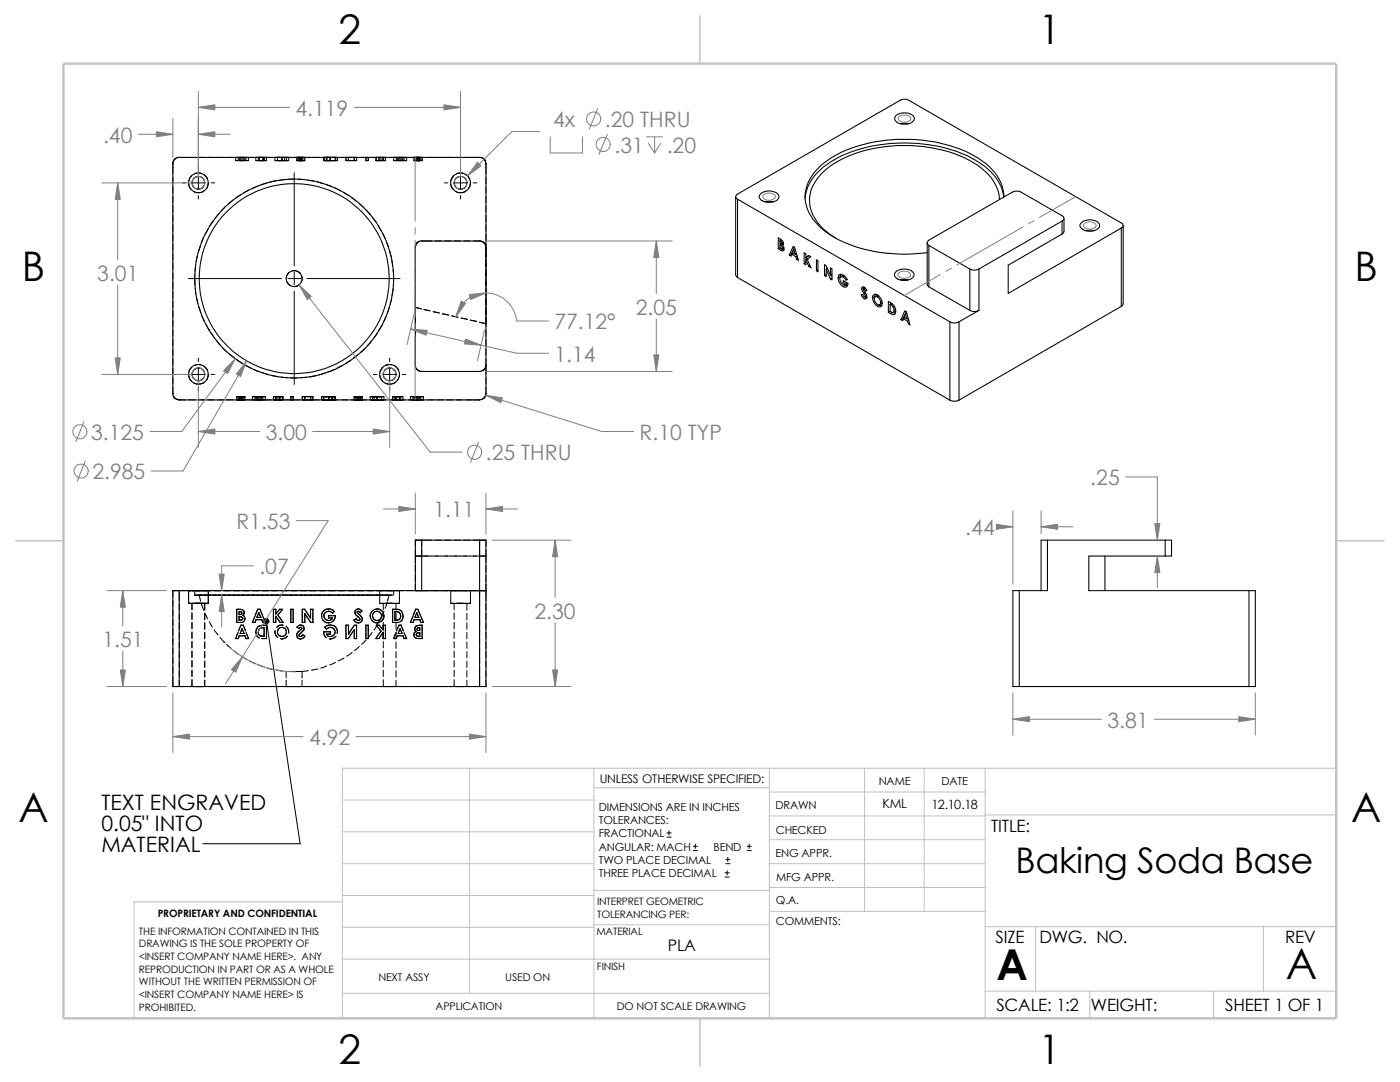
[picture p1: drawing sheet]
<svg xmlns="http://www.w3.org/2000/svg" width="279mm" height="216mm" viewBox="0 0 279 216" stroke-linecap="round" stroke-linejoin="round" font-family="sans-serif">
<g fill="none" stroke="#c0c0c0" stroke-width=".2">
<path d="M68.3 159.6h50.2M93.7 153.3v44.9M118.5 153.3v49.9M118.5 157.2h35M153.5 153.3v49.9M153.5 158h43.1M172.6 153.3v28.6M184.4 153.3v28.6M196.6 153.3v49.9M266.7 153.3h-198.4v49.9M68.3 178.7h50.2M68.3 172.3h50.2"/>
<path d="M68.3 166h50.2M68.3 180h-41.5v23.2M118.5 177.7h35.1M153.5 167.6h43.1M153.5 162.8h43.1M153.5 172.3h43.1M153.5 177.1h43.1M196.6 162.6h70.1M68.3 198.2h85.2M68.3 191.4h85.2M68.3 185h50.2M118.5 184.5h35.1"/>
<path d="M153.6 181.9h43M196.6 197.8h70.1M196.6 184.9h70.1M206.7 184.9v12.9M217.5 197.8v5.4M242.2 197.8v5.4M252.1 184.9v12.9"/>
</g>
<path d="M139.7 3.2v9.5M3.1 107.9h9.6M266.7 107.9h9.5M139.7 203.2v9.5" fill="none" stroke="#c0c0c0" stroke-width=".21"/>
<path d="M12.7 12.7h254v190.5h-254z" fill="none" stroke="#c0c0c0" stroke-width=".47"/>
<g fill="none" stroke="#000" stroke-width=".21">
<path d="M34.9 31.7l.8-.3h60.3l.5 .3 .4 .5 .1 .5v45.8l-.3 .8-.6 .4-.4 .1h-60.3l-.5-.3-.4-.7v-46.1v-.5zM146.8 39.2v15.7l.4 .5M147.2 39.8a.53 .53 0 0 1-.4-.6 .53 .53 0 0 1 .4-.5l32.4-18.7a1.97 1.97 0 0 1 1.8 0l42.4 24.5a.53 .53 0 0 1 .4 .5 .53 .53 0 0 1-.4 .5M147.2 39.8l42.4 24.4M147.2 39.8v15.6M151.7 38.8a2.6 2.6 0 0 1 3.7 .1 1.1 1.1 0 0 1-1.1 1.4 2.03 2.03 0 0 1-2.8-1.1zM178.7 23.2a2.65 2.65 0 0 1 3.7 .2 1.37 1.37 0 0 1-1.7 1.4 1.63 1.63 0 0 1-2.1-1.3zM179.7 24.7h1.6M199.5 39.8a9.1 9.1 0 0 0-4.5-6.9 28.6 28.6 0 0 0-19.9-3.4 20.7 20.7 0 0 0-11.1 5.1 7.1 7.1 0 0 0-1.5 8.8 11.2 11.2 0 0 0 4.3 4.1M200.3 39.3a9.6 9.6 0 0 0-5-7 28.8 28.8 0 0 0-18.5-3.6 23.3 23.3 0 0 0-13 5.1 8.7 8.7 0 0 0-3.1 5.8M200.4 39.3a9.6 9.6 0 0 0-5.1-7.7 29.6 29.6 0 0 0-19.6-3.4 21.9 21.9 0 0 0-12.5 5.4 7.4 7.4 0 0 0 0 11.3 21.7 21.7 0 0 0 12.5 5.5 33.8 33.8 0 0 0 9.3 0M97 49.4l-.3-.9-.7-.4h-12.2l-.7 .5-.2 .4v24.2l.4 .6 .9 .3"/>
<path d="M147.2 55.4l42.4 24.4M152.7 40.3l.6-.1 1 .1M155.3 49.6l.5 .4M155.7 48v.5l.1 .1 .2-.1M155.7 49.4l.3 .2 .1-.1M155.7 48.9v.5M155.7 48v.1M155.7 49.4l-.4 .2M155.7 48.9h.1M155.7 48.9l.3 .2 .1 .4M155.7 48.1l.3 .4M155.7 47.8v.2"/>
<path d="M155.7 48.6v.2M156 47.9l-.3 .1M156 48l-.3 .1M156.1 49.6l.4 .1M156.2 48.9l.1 .2a.65 .65 0 0 1 0 1l-.5-.1M156.2 48.9a.71 .71 0 0 0-.4-1.1l-.5-.3v2.1M156.2 48.7l.1 .1M156.2 48.7l-.5 .2M156.3 48.9h-.1M156.3 48.3l-.3 .2M156.3 49.7l-.5 .3M156.3 48.4l-.3 .2"/>
<path d="M156.4 49.4l-.3 .2M156.4 49.3l-.3 .2M157.5 50.9l.8-1.7 .3 .2 .7 2.5-.3-.2M157.9 50.6l.2 .1M157.9 50.6l-.4 .3M158 50.8l-.1 .3-.4-.2M158 50.8l.8 .4M158.4 50.5l-.4 .3M158.4 49.9l.3 .9M158.4 49.9l-.2 .5 .5 .4M158.5 49.3l-.6 1.3M158.7 49.7l-.3 .2"/>
<path d="M158.8 51.2l.2 .5M158.8 50.7l.2 .1M159 50.6l-.3 .2M159.1 51.1l-.3 .1M159.2 51.6l-.2 .1M160.8 51.4v-.7l-.3-.2v2.1M160.8 51.8v1l-.3-.2M160.8 51.8l.6 1.4M160.8 51.4l.5-.4 .5 .2-.7 .6 .7 1.6-.4-.2M160.8 52.4l-.3 .2M161 51.4v.3M161.3 51.6l-.5 .2"/>
<path d="M161.5 51l-.7 .4M161.7 53l-.3 .2M162.9 51.9l.3 .2v2.1l-.3-.2zM163.2 53.8l-.3 .2M164.9 53.8v1.4l-.4-.2M164.9 53.8l.8 1.9M164.9 54.8l-.4 .2M165 53.3v.4M165.1 53.6l-.2 .2M165.7 54.9v-1.4l.3 .2v2.1l-.3-.1M165.7 54.9l-.9-1.9-.3-.2v2.2M165.9 54.8l.1 .3"/>
<path d="M166 54.7l-.3 .2M166 55.5l-.3 .2M167.3 55.5a2.13 2.13 0 0 0 1 1.7M167.5 54.8a1.41 1.41 0 0 1 1.6 1l-.3 .1-.5-.6M167.5 54.8l-.2 .7M167.6 54.8h-.1M167.7 55.2v.1M167.7 55.2l-.4 .3M167.8 54.7l-.1 .5M168.2 54.9l-.4 .3M168.3 56.4v-.4l.9 .6a.59 .59 0 0 1-.6 .7l-.3-.1M168.3 55.3l-.3-.1a.69 .69 0 0 0-.1 1.2 .62 .62 0 0 0 .9 .3"/>
<path d="M168.3 56.4l.5 .3M168.4 54.9l-.2 .1M168.6 55.1l-.3 .2M168.6 56.2l-.3 .2M168.7 56.9h.1M168.7 56.9l.4 .1M168.7 56.9l-.4 .3M168.8 56.7l.4-.2-.5 .4M172 57.6l.4 1M172 57.6v-.2a.45 .45 0 0 1 .8 .2l.2 .4-.3 .1-.2-.4M172 57.6l.4-.3 .1 .3M172.4 58.6l.3 .5"/>
<path d="M172.5 57.7h-.2v.1l.5 .9 .2 .6-.2 .3h-.3M172.7 59.1l-.2 .1-.3-.4h-.3l.6 .8M172.7 57.5l-.4 .2M172.7 58.5l-.3 .1M172.7 59.2l.2 .1M172.7 57.5l-.2 .2M172.9 59.3l.1 .1M172.9 59.3l-.4 .3M172.9 59l-.2 .1M173 59l-.4 .2M174.1 59.4a.68 .68 0 0 1 .5-.7 .68 .68 0 0 1 .8 .4 1.79 1.79 0 0 1 .5 2l-.5 .2-.3-.2M174.1 59.4l.1 .4a2.15 2.15 0 0 0 .9 1.3"/>
<path d="M174.6 59.2h.1M174.6 59.2l-.5 .2M174.7 58.7l-.1 .5M175.1 59.2l-.3-.1a.8 .8 0 0 0-.4 .8 .8 .8 0 0 0 .5 .7l.5 .2 .3-.2v-.2M175.1 59.2a1.37 1.37 0 0 1 .6 1.2M175.2 58.9l-.5 .3M175.4 59.1l-.3 .1M178.7 54.4a2.6 2.6 0 0 1 3.7 .1 1.22 1.22 0 0 1-1.4 1.4 2.04 2.04 0 0 1-2.5-1zM179.7 55.9l.6-.1 1 .1M185 48.5v8.4l.4 .3M185.4 49l8.1 4.7M185.4 49v8.2"/>
<path d="M185.4 57.2l8.1 4.7M193.5 53.7v8.2M193.5 53.7a2.06 2.06 0 0 0 1.9 0M195.4 53.7v8.2M212 44.1a.56 .56 0 0 0 .3-.5 .56 .56 0 0 0-.3-.5l-8.2-4.7a1.97 1.97 0 0 0-1.8 0l-16.6 9.5a.58 .58 0 0 0-.4 .6 .58 .58 0 0 0 .4 .5M212 44.1v2.6M212 44.1l-16.6 9.6M212.3 43.6v2.6l-.3 .5M215.7 44.5a2.6 2.6 0 0 1 3.7 .2 1.1 1.1 0 0 1-1.1 1.3 2.03 2.03 0 0 1-2.8-1.1zM216.7 46.1l.6-.2 1 .2M223.8 45.5l-22.6 13v-5.6l10.8-6.2M223.8 45.5v15.6"/>
<path d="M224.2 45v15.6l-.4 .5M97 72.9l-.3 .8-.6 .3-.4 .1h-11.5M175.5 60.8l.1 .1M175.6 60.9l.4 .1M175.6 60.9l-.5 .2M176 60.5l-.4 .3M176 60.2l-.3 .2M176.1 60.5h-.1M177.3 62.3v-2.1a1.91 1.91 0 0 1 1.3 2.5l-.2 .1-.7-.2M177.3 62.3l.4 .3M177.6 60.7v1.4M177.6 60.7l.2 .1"/>
<path d="M177.6 62.1l-.3 .2M177.8 60.8l.5 .5M177.8 60.4v.3M177.9 60.5l-.3 .2M178.1 60.6l-.3 .2M178.1 62.4l-.4 .2M178.3 61.3l.1 .6M178.4 61.9l-.2 .5-.6-.3M178.5 61.1l-.2 .2M178.7 62.1l-.4 .3 .4 .1M178.7 61.8l-.3 .1M179.8 63.8l.8-1.7 .3 .1 .7 2.6-.3-.2"/>
<path d="M180.3 63.5l.1 .1M180.3 63.5l-.5 .3M180.3 63.6l-.1 .4-.4-.2M180.3 63.6l.8 .5M180.6 63.4l-.3 .2M180.7 62.7l-.3 .6 .6 .3M180.7 62.7l.3 .9M180.8 62.2l-.5 1.3M181 62.6l-.3 .1M181.1 63.6l.2 .1M181.1 64.1l.2 .5M181.2 63.5l-.2 .1"/>
<path d="M181.4 64l-.3 .1M181.5 64.5l-.2 .1M189.6 64.2v15.6M189.6 64.2a2.06 2.06 0 0 0 1.8 0M189.6 79.8a2.06 2.06 0 0 0 1.8 0M191.4 64.2v15.6M193.5 61.9a2.06 2.06 0 0 0 1.9 0M195.4 61.9l-4 2.3M223.8 61.1l-32.4 18.7M35.8 117.9h-1.3v19.1h1.3M35.8 117.9h61.2M35.8 117.9v19.1"/>
<path d="M84.2 107.8h11.5M84.2 107.8v10.1M84.2 107.8h-1.3v10.1M95.7 107.8v29.2M95.7 107.8h1.3v29.2h-1.3M203.4 117.9v19.1M203.4 117.9h-1.3v19.1h1.3M209 107.8v10.1h-5.6M209 107.8h23.5M209 107.8h-1.2v10.1M220.5 111v6.9M232.5 107.8v3.2"/>
<path d="M232.5 111h-15.2v6.9h32M232.5 107.8h1.3v3.2h-1.3M249.3 117.9h1.2v19.1h-1.2M249.3 117.9v19.1M35.8 137h59.9M47.2 121.6h.5a.72 .72 0 0 1 .9 .2 .72 .72 0 0 1-.1 1 .76 .76 0 0 1 .4 .9 .76 .76 0 0 1-.9 .5h-.8zM47.7 122a.34 .34 0 0 1 .5 .2 .34 .34 0 0 1-.4 .4h-.1zM47.7 123.1a.48 .48 0 0 1 .5 0 .48 .48 0 0 1 .2 .5l-.7 .1zM51.4 121.6h.5l1.1 2.6h-.5l-.3-.5h-1.1l-.2 .5h-.5zM51.6 122.3l.5 .9h-.8zM54.6 121.6h.4v.9l.8-.9h.6l-.9 1.1 1 1.5h-.6l-.9-1.2v1.2h-.4zM58 121.6h.5v2.6h-.5z"/>
<path d="M60.3 121.6h.5l1.2 1.7v-1.7h.4v2.6h-.4l-1.2-1.7v1.7h-.5zM64.5 122a1.49 1.49 0 0 1 2.2 0l-.3 .3a.94 .94 0 0 0-1.4-.2 .94 .94 0 0 0-.1 1.4 .94 .94 0 0 0 1.4 0v-.2h-.7v-.4h1.3a1.38 1.38 0 0 1-1.9 1.3 1.38 1.38 0 0 1-.5-2.2zM70.9 121.9a.77 .77 0 0 1 1.3 0l-.3 .4-.4-.3-.2 .1 .6 .7a.84 .84 0 0 1 .1 1.4 .84 .84 0 0 1-1.3-.5l.4-.2 .2 .2a.31 .31 0 0 0 .5 0 .31 .31 0 0 0-.1-.4l-.5-.4a.86 .86 0 0 1-.3-1zM78.4 121.6a1.65 1.65 0 0 1 1.9 .8 1.25 1.25 0 0 1-.1 1.4 1.25 1.25 0 0 1-1.2 .4h-.6zM78.8 122a.89 .89 0 0 1 1.2 .9 .89 .89 0 0 1-1.2 .8zM83 121.6h.4l1.1 2.6h-.5l-.2-.5h-1.2l-.2 .5h-.5zM83.2 122.3l.4 .9h-.8zM203.4 137h45.9"/>
<circle cx="39.6" cy="36.5" r="1.96"/>
<circle cx="39.6" cy="36.5" r="1.26"/>
<circle cx="91.9" cy="36.5" r="1.95"/>
<circle cx="91.9" cy="36.5" r="1.27"/>
<circle cx="58.7" cy="55.6" r="19.8"/>
<circle cx="58.7" cy="55.6" r="1.6"/>
<circle cx="58.7" cy="55.6" r="19"/>
<circle cx="39.6" cy="74.7" r="1.27"/>
<circle cx="39.6" cy="74.7" r="1.98"/>
<circle cx="77.8" cy="74.7" r="1.28"/>
<circle cx="77.8" cy="74.7" r="1.97"/>
<circle cx="75.2" cy="122.9" r="1.38"/>
<circle cx="75.2" cy="122.9" r=".93"/>
</g>
<g fill="none" stroke="#808080" stroke-width=".2">
<path d="M39.6 18.2v17M91.9 18.2v17M20.3 36.5h18M23.5 36.5v15.4M27.6 26.8h6.9M34.5 23.6v7.8M39.6 26.8h6.3M39.6 21.4h18.2M70.7 21.4h21.2M82.8 31.4v12.8M107.7 26.2h-5.5l-8.9 8.9M109.8 27.3v3.2h6.4v-3.2"/>
<path d="M119.3 21.7l-1.7 4M121.2 26.8l-1.7 4M129 27.3h3.2M129.4 28.6l1.2 1.9M130.6 27.3v3.2M131.8 28.6l-1.2 1.9M152.5 38.8a1.73 1.73 0 0 1 2.2 .3 1.19 1.19 0 0 1-1.7 .8l-.7-.4v-.5zM179.3 23.4a1.77 1.77 0 0 1 2.4 .1 .78 .78 0 0 1-.8 .8 1.11 1.11 0 0 1-1.6-.9zM214.7 39.2l-7.3 4.2M23.5 56.9v17.8M59.7 56.9l26.2 33.3h6.3M82.8 45.4v1.3"/>
<path d="M82.8 48v15.2M97 48.1h37.2M131 48.1v10.5M179.2 54.6a1.49 1.49 0 0 1 2.5 .3 1.56 1.56 0 0 1-2.5 0zM187.7 54.8l-7.2 4.2M189.9 53.5l-1.1 .6M204.1 45.3l-13.1 7.6M206.3 44l-1.1 .7M216.5 44.5a1.73 1.73 0 0 1 2.2 .3 .77 .77 0 0 1-.8 .9 1.41 1.41 0 0 1-1.7-.7zM20.3 74.7h18M39.6 76v13.3M46.9 71.6l-10.6 14.5h-6.4"/>
<path d="M49.2 72l-12.7 22h-6.3M77.8 76v13.3M81.9 65.7l21.2 4.8h6.4M82.6 62.7l-1.4 6M82.8 64.5v1.2M82.8 67v12.8M91 63.2a6.2 6.2 0 0 1 6.4-4.7 6.2 6.2 0 0 1 5.7 5.6h6.4M96.7 65.9l-1.4 6.1M96.9 78.9l23.2 7.2h6.3M97 74.1h37.2M131 63.6v10.5M16.8 84.1l-1.6 4"/>
<path d="M17 92l-1.6 4M39.6 86.1h12.3M62.4 86.1h15.4M82.9 98.4v8.1M95.5 88.2l-1.6 4M97 98.4v8.1M224.6 95.2h6.4v12.6M21.3 117.9h11.9M24.5 117.9v7M44.2 118.7v6.4M50.6 112.9h-6.4v5M59.1 103.9h6.4l-20.5 32.5"/>
<path d="M76.5 101.6h6.4M97 101.6h6.3M98.3 107.8h15.7M110.8 107.8v11.4M199.7 105.1h2.4M202.1 101.9v14.7M207.8 105.1h6.3M207.8 101.9v4.6M231 111v6.3M21.3 137h11.9M24.5 129.9v7.1M34.5 138.3v11.9"/>
<path d="M45.8 129.2a19.8 19.8 0 0 0 13.2 4.9M97 138.3v11.9M98.3 137h15.7M110.8 124.3v12.7M202.1 138.3v8.4M250.5 138.3v8.4M34.5 147h26M71 147h26M202.1 143.5h17.7M230.4 143.5h20.1"/>
<circle cx="39.6" cy="36.5" r="1.27"/>
<circle cx="91.9" cy="36.5" r="1.27"/>
<circle cx="118.5" cy="23.7" r="1.4"/>
<circle cx="120.4" cy="28.8" r="1.41"/>
<circle cx="39.6" cy="74.7" r="1.28"/>
<circle cx="77.7" cy="74.7" r="1.28"/>
<circle cx="15.9" cy="86.1" r="1.41"/>
<circle cx="16.2" cy="94" r="1.41"/>
<circle cx="94.7" cy="90.3" r="1.41"/>
</g>
<g fill="none" stroke="#000" stroke-width=".2">
<path d="M34.5 32.7h.1M34.5 32.7v2M34.5 35.3v1.3M34.5 37.3v1.2M34.5 39.2v1.2M35.1 31.6l-.4 .4-.2 .7M35.6 31.4h1.4M36.4 36.5h.6M37.6 36.7l.3 .8 .3 .3M37.7 31.4h1.2M38.3 35l-.6 1.1M38.3 36.5h2.6"/>
<path d="M38.4 36.2v.6l.3 .5M39.2 37.7l.4 .1M39.6 31.4h1.3M39.6 33.2v.8M39.6 35.2v2.6M39.6 39v.7M39.8 35.2h.1M39.8 35.2l-.6 .1-.5 .3M40 34.5l-1.2 .2M40.3 35.4l.5 .6v.6M40.6 34.8l.5 .4 .3 .6M40.6 37.2l-.2 .3-.8 .3"/>
<path d="M40.7 38a1.68 1.68 0 0 1-2 .2M41.5 31.4h1.3M41.5 36.4l-.1 .8-.2 .4M42.1 36.5h.7M43.4 31.4h1.3M45.3 31.4h1.3M46.5 39.9l-1 .9M47.5 31.4v.6M47.8 31.4v.6M47.9 31.4v.6M48 38.9l-1 .6M48.1 31.4v.6"/>
<path d="M48.3 31.4v.6M48.6 31.4v.6M48.7 31.4v.6M48.9 31.4v.6M49.1 31.4v.6M49.6 31.4v.6h-2.6v-.6h3.4M49.7 37.9l-1.1 .6M51 31.4h3.2M51.1 31.4v.6h2.1M51.4 37.1l-1.2 .5M51.6 31.4v.6M51.8 31.4v.6"/>
<path d="M52.5 31.4v.6M52.6 31.4v.6M52.7 31.4v.6M53.2 31.4v.6M53.2 36.5l-1.2 .4M54.8 31.4h3.2M54.9 31.4v.6h2.7v-.6M55.1 36.1l-1.3 .2M55.4 31.4v.6M56.3 31.4v.6M56.8 31.4v.6M56.9 35.8l-1.2 .2"/>
<path d="M57.1 31.4v.6M58.6 31.4h3.2M58.7 34.5v18.5M58.8 35.7l-1.2 .1M59.2 31.4v.6h1.6v-.6M59.3 31.4v.6M59.5 35.7l1.2 .1M59.5 31.4v.6M59.6 31.4v.6M59.8 31.4v.6M60 31.4v.6M60.2 31.4v.6"/>
<path d="M60.4 31.4v.6M60.7 31.4v.6M61.4 35.9l1.3 .2M62.4 31.4h1.3M63.2 36.2l1.3 .4M64.3 31.4h3.2M64.6 31.4v.6h2.8v-.6M64.8 31.4v.6M65.1 36.8l1.2 .5M65.2 31.4v.6M65.3 31.4v.6M65.9 31.4v.6"/>
<path d="M66 31.4v.6M66.8 37.5l1.2 .6M66.9 31.4v.6M67 31.4v.6M68.2 31.4h3.1M68.5 38.4l1.1 .6M69 31.4v.6h2.2M69.5 31.4v.6M69.6 31.4v.6M70.1 39.4l1.1 .8M70.7 31.4v.6M71.2 31.4v.6"/>
<path d="M72 31.4h1.5M73 31.4v.6h.5M73.5 31.4v.6M73.9 31.4h3.1M75 31.4v.6h2M75.1 31.4v.6M75.6 31.4v.6M75.7 31.4v.6M76 31.4v.6M76.5 31.4v.6M76.9 31.4v.6M77.7 31.4h3.5v.6h-2.6v-.6"/>
<path d="M79.1 31.4v.6M79.3 31.4v.6M79.5 31.4v.6M79.6 31.4v.6M79.8 31.4v.6M80.1 31.4v.6M80.3 31.4v.6M80.4 31.4v.6M80.6 31.4v.6M81.5 31.4h3.2M82.6 31.4v.6h1.7M82.8 31.4v.6"/>
<path d="M83.1 31.4v.6M83.2 31.4v.6M83.3 31.4v.6M83.5 31.4v.6M83.7 31.4v.6M83.8 31.4v.6M84.2 31.4v.6M85.3 31.4h1.3M87.2 31.4h1.3M88.7 36.5h.7M89.1 31.4h1.3M90 36.7v.5l.5 .6"/>
<path d="M90.6 35l-.6 1.1M90.6 36.5h2.6M90.7 36.2v.6l.2 .5M90.9 37.3h.1M91 31.4h1.3M91.5 37.7l.4 .1M91.9 33.2v.8M91.9 35.2v2.6M91.9 39v.7M92.1 35.2l-.6 .1-.6 .3M92.4 34.5l-1.3 .2M92.7 35.4l.4 .6v.6"/>
<path d="M92.9 31.4h1.3M92.9 34.8l.5 .4 .3 .6M93 37.2l-.5 .4-.6 .2M93 38a1.65 1.65 0 0 1-2 .2M93.9 36.4l-.1 .8-.3 .4M94.4 31.4h1.6l.8 .6M94.4 36.5h.8M96.8 32h.1M97 32.6v2.1M97 35.3v1.3M97 37.3v1.2M97 39.2v1.2"/>
<path d="M97 32.7h.1M34.5 41.1v1.2M34.5 43v1.2M34.5 44.9v1.2M34.5 46.8v1.2M34.5 48.7v1.3M34.5 50.6v1.3M34.5 52.5v1.3M34.5 54.4v1.3M34.5 56.3v1.3M34.5 58.2v1.3M37.6 55.6h18.6"/>
<path d="M38.9 54.7v2.1M38.9 57.4l.2 1.3M39 52.8l-.1 1.3M39.2 59.4l.3 1.2M39.4 50.9l-.3 1.3M40 49.1l-.5 1.2M40.6 47.3l-.5 1.2M41.5 45.7l-.6 1.1M42.5 44.1l-.7 1M43.7 42.6l-.8 1M45 41.2l-.8 .9M57.2 56a1.24 1.24 0 0 0 .8 1"/>
<path d="M57.4 55.6h2.6M57.7 54.4l-.5 .6-.1 .5M58.3 54.1a1.48 1.48 0 0 1 1.5 .4M58.7 54.3v2.6M58.7 58.1v18.6M59.8 56.7l-.5 .4h-.7M59.8 54.5h.1M60.2 55l.1 .9-.2 .3M61.3 55.6h18.5M71.7 40.6l.9 .8M73 41.9l.9 .9M74.3 43.3l.8 1"/>
<path d="M75.4 44.9l.6 1.1M76.3 46.5l.6 1.2M77.1 48.3l.5 1.1M77.7 50l.4 1.3M78.1 59.5l-.2 1.2M78.2 51.9l.2 1.3M78.4 57.6l-.2 1.2M78.4 53.8l.1 1.3M78.5 55.7v1.3M82.9 49.4h.1M82.9 49.4v1.2M82.9 51.3v1.2"/>
<path d="M82.9 53.2v1.2M82.9 55.1v1.2M82.9 57v1.3M82.9 58.9v3.8M83.5 48.3l-.4 .4-.2 .7M84.1 48.1h2.1M86.8 48.1h1.3M88.7 48.1h1.3M90.6 48.1h1.3M92.5 48.1h1.3M94.4 48.1h1.4M95.7 48.1l.7 .2 .4 .4"/>
<path d="M96.8 48.7h.1M97 49.4h.1M97 41.1v1.2M97 43v1.2M97 44.9v1.2M97 46.8v1.2M97 48.7v16.5M34.5 78.5h.1M34.5 60.1v1.3M34.5 62v1.3M34.5 63.9v1.3M34.5 65.8v1.3"/>
<path d="M34.5 67.7v1.3M34.5 69.6v1.3M34.5 71.5v1.3M34.5 73.4v1.3M34.5 75.4v1.2M34.5 77.3v1.3M34.7 79.2l.2 .2a2.6 2.6 0 0 0 2.1 .4M36.4 74.7h.6M37.6 74.9l.3 .8 .3 .3M37.7 79.8h1.2M38.3 73.2l-.4 .5-.2 .6M38.3 74.8l.4 .8"/>
<path d="M38.3 74.7h2.6M38.4 74.4l-.1 .4M39.2 75.9l.4 .1M39.6 79.8h1.3M39.6 71.5v.7M39.6 73.4v2.6M39.6 77.3v.6M39.7 61.2l.3 1.2M39.8 73.4h.1M39.8 73.4l-.6 .1-.5 .4M40 72.8l-1.2 .1M40.3 63l.5 1.2"/>
<path d="M40.3 73.7l.5 .5 .1 .6M40.6 73l.7 .7 .1 .3M40.6 75.4l-.5 .5-.5 .1M40.7 76.2l-.4 .3-.7 .2-.9-.3M40.9 74.8h-.1M41.1 64.7l.6 1.1M41.5 79.8h1.3M41.5 74.6v.5l-.3 .7M41.7 65.8h.1M42 66.4l.8 1M42.1 74.7h.7M43.2 67.9l.8 1"/>
<path d="M43.4 79.8h1.3M44.4 69.4l.9 .8M45.3 79.8h1.3M45.8 70.7l1 .7M47.2 79.8h1.7v-.6h-1.7v.6M47.3 71.8l1 .7M47.7 79.2v.6M47.8 79.2v.6M47.9 79.2v.6M48 79.2v.6M48.2 79.2v.6M48.3 79.2v.6"/>
<path d="M48.4 79.2v.6M48.5 79.2v.6M48.7 79.2v.6M48.9 72.8l1.1 .6M49.1 79.8h5.1M50.4 79.8v-.6h2.6v.6M50.6 73.7l1.2 .5M50.9 79.2v.6M51.1 79.2v.6M51.3 79.2v.6M51.4 79.2v.6M51.6 79.2v.6"/>
<path d="M51.9 79.2v.6M52.1 79.2v.6M52.2 79.2v.6M52.4 74.4l1.2 .4M52.5 79.2v.6M54.2 74.9l1.3 .2M54.6 79.2h1.9v.6h-1.9zM55 79.2v.6M55.5 79.2v.6M55.8 79.2v.6M55.9 79.2v.6M56.1 75.2l1.3 .2"/>
<path d="M56.4 79.2v.6M56.7 79.8h1.8v-.6h-.5v.6M58 75.4h1.3M58.6 79.8h1.3M60.8 79.2v.6M61.2 75.3l-1.3 .1M62 79.2v.6M62.4 79.8l.1-.6h-2.2v.6h3.4M63 74.9l-1.2 .3M64.5 79.2v.6M64.6 79.2v.6M64.9 74.4l-1.3 .4"/>
<path d="M65.6 79.2v.6M66.2 79.2v.6M66.3 79.2v.6M66.6 73.7l-1.2 .5M66.7 79.2v.6M66.9 79.8v-.6h-2.7v.6h3.3M68.2 79.8h1.2M68.3 72.9l-1.1 .6M70 71.9l-1.1 .7M70.1 79.8h3.1M70.7 79.8v-.6h1.6v.6M70.8 79.2v.6"/>
<path d="M71.1 79.2v.6M71.3 79.2v.6M71.5 70.7l-1 .8M71.5 79.2v.6M71.7 79.2v.6M71.8 79.2v.6M71.9 79.2v.6M72 79.2v.6M72.2 79.2v.6M72.9 69.4l-.9 .9M74.1 68l-.8 1M74.3 79.2v.6"/>
<path d="M74.5 74.7h.7M74.7 79.2v.6M75.3 66.5l-.8 1M75.3 79.2v.6M75.8 74.9l.6 1.2M76.2 79.2v.6M76.2 64.9l-.6 1.1M76.4 73.2l-.6 1.1M76.5 74.4v.4M76.5 74.8l.1 .5 .3 .3M76.5 74.7h2.5M76.6 79.8v-.6h-2.7v.6h3.1"/>
<path d="M77 63.1l-.5 1.2M77.4 75.9l.4 .1M77.7 79.8h3.2M77.7 61.3l-.4 1.2M77.8 71.5v.7M77.8 73.4v2.6M77.8 77.3v.6M77.9 73.4h.1M77.9 73.4l-.6 .1-.5 .4M78.2 72.8l-1.2 .1M78.4 79.8v-.6h2v.6M78.5 73.7a1.17 1.17 0 0 1 .5 1"/>
<path d="M78.8 73l.7 1M78.8 79.2v.6M78.8 75.4l-.5 .5-.5 .1M78.9 76.2l-.5 .3-.6 .2-.9-.3M79 79.2v.6M79 74.7v.1M79.1 79.2v.6M79.7 74.6v.5l-.4 .7M79.7 79.2v.6M80 79.2v.6M80.3 74.7h.7M81.5 79.8h3.2"/>
<path d="M81.9 79.8v-.6h2.6v.6M82.4 79.2v.6M82.6 79.2v.6M82.8 79.2v.6M82.9 72.9h.1M82.9 63.3v1.3M82.9 65.2v1.3M82.9 67.1v1.3M82.9 69v1.3M82.9 70.9v2M82.9 61.3l1.2 .3M82.9 61.4h.1"/>
<path d="M83 79.2v.6M83.1 73.5l.8 .6h1.5M83.2 79.2v.6M83.4 79.2v.6M83.6 79.2v.6M83.8 79.2v.6M84 79.2v.6M84.6 61.8l1.2 .2M85.3 79.8h1.3M86.1 74.1h1.2M86.4 62.2l1.3 .2M87.2 79.8h1.3"/>
<path d="M88 74.1h1.2M88.3 62.6l1.2 .3M89.1 79.8h1.3M89.9 74.1h1.2M90.2 63l1.2 .3M91 79.8h1.3M91.8 74.1h1.2M92 63.5l1.3 .2M92.9 79.8h1.3M93.7 74.1h2.1M93.9 63.9l1.2 .2M94.4 79.8h1.3"/>
<path d="M95.7 64.3l1.3 .3M97 72.9h.1M97 65.8v1.3M97 67.7v1.3M97 69.6v1.3M97 71.5v1.6l-.2 .5-.4 .3M97 73.4v1.3M97 75.4v1.2M97 77.3v1.4l-.2 .5-.4 .3M97 78.5h.1M34.5 119.8v1.2M35.8 117.9v1.9"/>
<path d="M37 117.9h-2.5v1.2M37.3 117.9h5.1M37.6 117.9v2.5h4v-2.5M38.9 117.9v.8h39.4M39.8 118.7l.2 1.3M42.7 117.9h1.6M44.6 117.9h1.6M46.5 117.9h1.6M48.4 117.9h1.6M50.3 117.9h1.6M52.2 117.9h1.6M54.1 117.9h1.6"/>
<path d="M56 117.9h1.6M57.9 117.9h1.6M59.8 117.9h1.6M61.7 117.9h1.6M63.6 117.9h1.6M65.5 117.9h1.6M67.4 117.9h1.6M69.3 117.9h1.7M71.2 117.9h1.7M73.2 117.9h1.6M75.1 117.9h5.4M75.8 117.9v2.5h3.9v-2.5"/>
<path d="M77.7 118.7l-.4 1.2M78.6 117.9v.8M81.1 117.9h1.3M82.9 109.7v2.5M82.9 112.8v1.2M82.9 114.7v1.3M82.9 116.6v1.3h14.1M82.9 111h14.1M84.2 107.8v1.3M84.2 109.7v1.3M86.2 107.8h-3.3v1.3M86.8 107.8h1.3"/>
<path d="M88.7 107.8h1.3M90 117.9v2.5h3.9v-2.5M90.6 107.8h1.3M92.5 107.8h1.3M94.4 107.8h2.6M95.7 107.8v1.3M95.7 109.7v1.3M95.7 117.9v1.2M95.7 119.8v1.2M97 107.8v1.3M97 109.7v2.5M97 112.9v1.2"/>
<path d="M97 114.8v1.2M97 116.6v3.2M34.5 121.7v1.2M34.5 123.6v1.2M34.5 125.5v1.2M34.5 127.4v1.3M34.5 129.3v1.3M34.5 131.2v1.3M34.5 133.1v1.3M34.5 135v2h2.5M35.8 120.5v1.3M35.8 122.4v1.3"/>
<path d="M35.8 124.3v1.3M35.8 126.2v1.3M35.8 128.1v1.3M35.8 130v1.3M35.8 131.9v1.3M35.8 133.8v1.3M35.8 135.7v1.3M38.3 120.4v1.3M38.3 122.3v1.3M38.3 124.2v1.3M38.3 126.1v1.3M38.3 128v1.3"/>
<path d="M38.3 129.9v1.3M38.3 131.8v1.3M38.3 133.7v1.3M38.3 135.6v1.4M40.2 120.6l.4 1.2M40.9 120.4v1.4M40.9 122.4v1.3M40.9 124.3v1.3M40.9 126.2v1.3M40.9 128.1v1.3M40.9 130v1.3M40.9 131.9v1.3"/>
<path d="M40.9 133.8v1.3M40.9 135.7v1.3h-3.2M40.9 122.3l.5 1.2M41.5 137h1.3M41.7 124l.7 1.1M42.7 125.7l.8 1M43.4 137h1.3M43.9 127.2l.8 .9M44.7 128.1h.1M45.2 128.6l.9 .8M45.3 137h1.3M46.6 129.8l1.1 .8"/>
<path d="M47.2 137h1.3M47.2 122.9v1.3h1.1l.5-.4 .1-.4M47.5 126.2l-.5 1.2h.6M47.7 123.1l.7 .1v.4l-.7 .1zM48.2 130.9l1.1 .7M48.2 121.6h-1v1.3M48.2 121.6l.5 .4v.4l-.2 .4M48.2 121.6h.1M48.3 122.3l-.2-.2-.4-.1v.6h.2M48.3 122.3l-.1 .3h-.4M48.3 122.3h.1M48.3 125.5l.5 .9h-.9z"/>
<path d="M48.3 125.5h.1M48.4 123.4h.1M48.5 122.8h.1M48.5 122.8l.3 .3 .1 .3M48.6 124.8l.4 1.1M48.6 124.8h-.5l-.5 1.1M48.7 122.3h.1M48.9 123.4h.1M48.9 126.9l.2 .5h.6M48.9 126.9h-1.1l-.3 .5M49.1 137h1.3M49.1 126.2l.5 1.2"/>
<path d="M49.8 131.9l1.2 .5M50.8 123l-.4 1.2h.5M51 137h1.3M51.1 126.2h.1M51.1 126.2l.2 .8 .3 .3M51.4 121.6h.5M51.4 121.5l-.5 1.2M51.6 126.2v.2a.96 .96 0 0 0 1.1 .6M51.6 132.7l1.1 .4M51.6 127.3h.1M51.6 122.3h.1M51.6 122.3l.5 .9h-.8z"/>
<path d="M51.8 125.5l-.2 .6M51.8 125.5h.1M51.9 121.6l.5 1.1M52.2 127.4h1M52.2 123.7l.3 .5h.5M52.3 123.7h-1.2l-.2 .5M52.5 123l.5 1.2M52.7 125.3v1.7M52.7 125.3h-.5l-.4 .2M52.9 137h1.3M53.2 124.8v1.2M53.2 126.2v1.2"/>
<path d="M53.2 124l6.7 44.4h-19.4M53.2 124.8a2.27 2.27 0 0 0-1.8 .4l-.3 1M53.3 133.3l1.3 .3M54.6 122.9v1.3h.5M54.8 137h1.3M54.9 126.1h.1M54.9 126.1l.2 .8 .3 .3M54.9 125.8v.3M55 121.6v.9M55 123v1.2M55 123h.1M55 123l.9 1.2h.7"/>
<path d="M55 122.5h.1M55.1 121.6h-.5v1.3M55.2 125.2h.1M55.2 133.7l1.3 .2M55.4 126.2a.85 .85 0 0 0 .9 .8M55.5 122.7h.1M55.5 122.7l1 1.5M56 127.4l.3 .1M56.1 125.2a.83 .83 0 0 0-.7 .9M56.3 125.2a.77 .77 0 0 1 .8 .7M56.3 124.7h.1M56.3 127h.1"/>
<path d="M56.3 127.5h.1M56.3 124.7l-.5 .1-.6 .4M56.3 124.7l.2 .1M56.3 125.2h.1M56.4 121.6l-.9 1.1M56.4 121.6h-.6l-.8 .9M56.7 137h3.3M56.8 126.8l-.5 .2M56.8 126.8h.1M57.1 135.7v1.3M57.1 125l.3 .3 .2 .8M57.2 126.1l-.4 .7"/>
<path d="M57.3 126.9a1.2 1.2 0 0 1-1 .6M57.6 126.1h.1M57.6 126.1v.2M58 122.9v-1.3h.5v1.3M58 122.9v1.3h.5v-1.3M59.2 126.7h.1M59.2 126.7a.72 .72 0 0 0 .8 .8M59.3 125.1h.1M59.3 125.1l.3 .3M59.5 126.1h.1M59.5 126.1l-.3 .6M59.6 125.4h.1"/>
<path d="M59.7 126.7h.1M59.8 125.8h.1M59.8 125.8l-.3 .3M60 124.7h.1M60 127.5h.1M60 124.7a.65 .65 0 0 1 .7 .7M60 124.7l-.4 .1-.3 .3M60 126.3h.1M60.2 125.5h.1M60.2 125.3l-.2-.1-.4 .2M60.2 125.5l-.4 .3M60.2 125.3h.1"/>
<path d="M60.2 125.3v.2M60.3 134h-3.2v1.3M60.3 134v1.3M60.3 135.7v1.3M60.3 122.9v1.3h.6M60.4 126.7l-.3 .3h-.2l-.2-.3M60.4 126.7h.1M60.4 126.7l.4 .2M60.5 137h1.3M60.7 125.4h.1M60.7 125.4v.2l-1 1.1M60.8 121.6l1.2 1.7"/>
<path d="M60.8 122.5l1.2 1.7h.4v-1.3M60.8 121.6h-.5v1.3M60.8 122.5v1.7M60.8 122.5h.1M60.8 126.9h.1M60.8 126.9l-.3 .4-.5 .2M61.5 133.8l-1.2 .2M62 123.3h.1M62.4 122.9l.1-1.3h-.5v1.7M62.4 137h1.3M63.4 133.5l-1.3 .2M64.2 122.9h.1"/>
<path d="M64.2 122.9v.2M64.3 137h1.3M64.4 123.7l.4 .4 .8 .2M64.5 122l-.2 .3-.1 .6M64.5 122h.1M64.6 126.2h.1M64.6 126.2a1.25 1.25 0 0 0 .6 1.1M64.6 122.9h.1M64.6 122.9a.85 .85 0 0 0 .8 .8M64.8 125.2h.1M64.8 125.2l.4 .3M65.2 125.5h.1"/>
<path d="M65.2 132.9l-1.2 .4M65.3 124.8h.1M65.3 124.8l-.5 .4M65.6 122h.1M65.6 121.5h.1M65.6 124.3h.1M65.6 121.5l-.5 .1-.6 .4M65.6 122l.8 .3M65.6 121.5l.6 .1M65.6 122a1.01 1.01 0 0 0-1 .7M65.7 124.2l-.1 .1M65.7 127.5h.2"/>
<path d="M65.9 126.1v.4M65.9 124.7h.1M65.9 127.5h.1M65.9 124.7l-.6 .1M65.9 124.7l.6 .1 .5 .4M66 126.1h-1.4v.1M66 126.5h-.8l.2 .4 .6 .1M66 125.2h.1M66 125.2a.87 .87 0 0 1 .8 .7M66 125.2l-.8 .3M66.2 121.6h.1M66.2 121.6l.5 .4"/>
<path d="M66.3 137h1.2M66.4 122.3h.1M66.7 122h.1M66.7 122l-.3 .3M66.9 126.1a.86 .86 0 0 1-.8 .9M66.9 126.1h.1M66.9 123v-.1h-1.3v.4h.8l-.3 .4-.4 .1M66.9 123h.1M66.9 123a1.28 1.28 0 0 1-.6 1M67 132.2l-1.2 .5M67 127h.1M67 125.2h.1"/>
<path d="M67 125.2l.4 .9M67 127l-.3 .3-.8 .2M67.4 126.1h.1M67.4 126.1l-.1 .3M68.2 137h1.2M68.7 131.3l-1.2 .6M69 126.2v1.2h.6M69.6 124.8v1.7M69.6 126.5h.1M69.6 124.8h-.6v1.2M70.1 137h1.2M70.2 130.2l-1 .7"/>
<path d="M70.7 123.7h.1M70.7 123.7l.3 .4 .5 .2M70.7 125.7v1.7h.5M70.7 125.7h.1M70.7 125.7l-1.2 1.7M70.8 122.2h.1M70.8 122.2l.2 .4 .5 .5M71.1 123.5h.1M71.1 123.5l-.4 .2M71.1 123.5l.4 .3M71.2 124.8v1.2M71.2 126.2v1.2"/>
<path d="M71.2 124.8h-.5l-1.1 1.7M71.3 122.1h.1M71.3 122.3h.1M71.5 123.1h.1M71.5 123.1l.3 .5M71.5 122l-.2 .2 .4 .4M71.5 122h.1M71.5 121.5h.1M71.5 124.3h.1M71.5 122l.4 .3M71.5 121.5l.7 .4M71.5 121.5a.72 .72 0 0 0-.7 .7"/>
<path d="M71.5 123.8h.1M71.7 122.6h.1M71.7 122.6l.3 .3M71.7 129l-1 .8M71.8 123.6h.1M71.8 123.6l-.3 .2M71.9 122.3h.1M72 137h1.2M72 122.9h.1M72 122.9l.3 .6M72.2 121.9h.1M72.2 121.9l-.3 .4"/>
<path d="M72.3 123.5h.1M72.3 123.5a.78 .78 0 0 1-.8 .8M73 126.2v1.2h.5M73.1 127.7l-.9 .9M73.5 124.8v1.2M73.5 126.2v1.2M73.5 124.8h-.5v1.2M73.9 122.9h.1M73.9 122.9v.2M73.9 137h1.2M74.2 123.7l.6 .5 .5 .1M74.3 126.2l-.8 1"/>
<path d="M74.4 122.9l.3 .7M74.4 121.8l-.4 .7-.1 .4M74.7 123.6h.1M74.7 123.6l.6 .2M75.3 122h.1M75.3 121.5h.1M75.3 123.8h.1M75.3 124.3h.1M75.3 121.5h-.3M75.3 122a1.01 1.01 0 0 0-1 .7M75.3 121.5h.3l.7 .5M75.3 124.6l-.7 1.1"/>
<path d="M75.4 122a1.15 1.15 0 0 1 .8 .9M75.5 124.2l-.2 .1M75.7 124.8l.8 .9M75.7 124.8h-.6l.9 1.1M76 125.9l-1 1.5h.6M76 125.9h.1M76.1 123a.85 .85 0 0 1-.8 .8M76.5 126.2v1.2h.5M76.5 126.2h.1M76.5 125.7h.1M76.5 126.2l-.9 1.2M76.5 120.4v1.3"/>
<path d="M76.5 122.3v1.3M76.5 124.2v1.3M76.5 126.1v1.3M76.5 128v1.3M76.5 129.9v1.3M76.5 131.8v1.3M76.5 133.7v1.3M76.5 135.6v1.4M76.5 122.6l.1 .3M76.6 122.9h.1M76.6 122.9a1.09 1.09 0 0 1-.5 1.1M76.6 122l-.6 1.5-.7 1"/>
<path d="M76.9 124.8v1.2M76.9 126.2v1.2M77 124.8h-.5v.9M77.3 120.1l-.5 1.3M78.4 122.9v-1.3h1a1.19 1.19 0 0 1 1 1.3M78.4 122.9v1.3h.9M79 122l.7 .3M79 122h-.2v1.7h.5a.65 .65 0 0 0 .6-.7M79 135.7v1.3h-3.2M79 126.2l-.4 1.2h.5M79 120.4v1.4M79 122.4v1.3"/>
<path d="M79 124.3v1.3M79 126.2v1.3M79 128.1v1.3M79 130v1.3M79 131.9v1.3M79 133.8v1.3M79.3 124.2h.1M79.6 137h1.3M79.7 122.3l.3 .6M79.7 122.3h.1M79.8 125.5l-.3 .9h.8M79.8 125.5h.1"/>
<path d="M79.8 125.5l.5 .9M80 124.7l.5 1.2M80.1 124.8h-.5l-.5 1.1M80.4 122.9h.1M80.4 122.9a1.1 1.1 0 0 1-.5 1.1M80.5 126.9h-1.2l-.2 .5M80.6 126.2l.6 1.2h-.6l-.2-.5M81.5 137h1.3M82.4 123l-.5 1.2h.6M82.6 126.7h.1M82.6 126.7a.7 .7 0 0 0 .8 .7M82.8 125.5h.1"/>
<path d="M82.8 125.5l.3 .5M83 121.6h.4l.5 1.1M83 121.5l-.5 1.2M83.1 126.6l.2 .3 .5 .1M83.1 126h.1M83.1 126l-.4 .3-.1 .4M83.1 126.6h.1M83.2 122.3h.1M83.2 122.3l-.4 .9h.8M83.2 122.3l.4 .9M83.2 125.5l.3 .3h.3M83.2 125.5h.1"/>
<path d="M83.3 124.8h.1M83.3 124.8a.65 .65 0 0 0-.5 .7M83.4 137h1.3M83.5 127.4h.8M83.8 125.3v.5M83.8 126.3v.7M83.8 123.7h-1.2l-.2 .5M83.8 125.3h-.4l-.2 .2M83.8 126.3h-.5l-.2 .3M84 123l.5 1.2h-.5l-.2-.5M84.2 124.8v1.2M84.2 126.2v1.2"/>
<path d="M84.3 124.8h-1M85.3 137h1.3M87.2 137h1.3M89.1 137h1.3M90.6 120.4v1.3M90.6 122.3v1.3M90.6 124.2v1.3M90.6 126.1v1.3M90.6 128v1.3M90.6 129.9v1.3M90.6 131.8v1.3M90.6 133.7v1.3"/>
<path d="M90.6 135.6v1.4h3.6M93.2 120.4v1.4M93.2 122.4v1.3M93.2 124.3v1.3M93.2 126.2v1.3M93.2 128.1v1.3M93.2 130v1.3M93.2 131.9v1.3M93.2 133.8v1.3M93.2 135.7v1.3M94.4 137h2.6M95.7 121.7v1.2"/>
<path d="M95.7 123.6v1.2M95.7 125.5v1.2M95.7 127.4v1.3M95.7 129.3v1.3M95.7 131.2v1.3M95.7 133.1v1.3M95.7 135v2M97 120.5v1.3M97 122.4v1.3M97 124.3v1.3M97 126.2v1.3M97 128.1v1.3"/>
<path d="M97 130v1.3M97 131.9v1.3M97 133.8v1.3M97 135.7v1.3M133.1 167h.8M133.1 166.2h.8M133.5 165.8v.8M138.3 169.7h.9M138.3 168.9h.9M138.8 168.4v.9M144.7 175h.8M144.7 174.2h.8"/>
<path d="M144.9 172.3h.8M144.9 171.5h.8M145.1 173.7v.9M145.2 171.1v.8M149.1 169.7h.8M149.1 168.9h.8M149.5 168.4v.9"/>
</g>
<g fill="#808080" stroke="#808080" stroke-width=".2">
<path d="M81.9 65.7l3.4 .2-.3 1z"/>
<path d="M95.3 32.4l.7 .7-2.7 2z"/>
<path d="M93.7 58.8l3.3-.3-3.1 1.3z"/>
<path d="M39.6 26.8l3.3-.5v1z"/>
<path d="M31.2 26.3l3.3 .5-3.3 .5z"/>
<path d="M88.6 20.9l3.3 .5-3.3 .5z"/>
<path d="M39.6 21.4l3.3-.5v1z"/>
<path d="M23 71.4h1l-.5 3.3z"/>
<path d="M23.5 36.5l.5 3.3h-1z"/>
<path d="M74.5 85.6l3.3 .5-3.3 .5z"/>
<path d="M39.6 86.1l3.3-.5v1z"/>
<path d="M131 48.1l.5 3.3h-1z"/>
<path d="M59.7 56.9l2.4 2.2-.8 .7z"/>
<path d="M49.2 72l-1.2 3.1-.8-.5z"/>
<path d="M46.9 71.6l-1.5 2.9-.8-.5z"/>
<path d="M130.5 70.8h1l-.5 3.3z"/>
<path d="M92 60.1l.9 .4-1.9 2.7z"/>
<path d="M92.9 67.6l3.1 1.3-3.3-.3z"/>
<path d="M96.9 78.9l3.3 .5-.3 .9z"/>
<path d="M79.6 101l3.3 .6-3.3 .5z"/>
<path d="M48.4 131.1l-1.4 3.1-.8-.6z"/>
<path d="M24.5 117.9l.5 3.3h-1z"/>
<path d="M24 133.7h1l-.5 3.3z"/>
<path d="M93.7 146.5l3.3 .5-3.3 .5z"/>
<path d="M34.5 147l3.3-.5v1z"/>
<path d="M110.8 107.8l.5 3.3h-1z"/>
<path d="M110.3 133.7h1l-.5 3.3z"/>
<path d="M97 101.6l3.3-.6v1.1z"/>
<path d="M43.7 114.6h1l-.5 3.3z"/>
<path d="M44.2 118.7l.5 3.3h-1z"/>
<path d="M202.1 143.5l3.3-.5v1z"/>
<path d="M247.2 143l3.3 .5-3.3 .5z"/>
<path d="M207.8 105.1l3.3-.5v1z"/>
<path d="M198.8 104.6l3.3 .5-3.3 .5z"/>
<path d="M231 111l.5 3.3h-1z"/>
<path d="M230.5 104.5h1l-.5 3.3z"/>
</g>
<path d="M52.7 123.7l.4-.3 .1 .6-.1-.6a.51 .51 0 0 1 .6 .6 .51 .51 0 0 1-.7 .4 .51 .51 0 0 1-.3-.7z" fill-rule="evenodd" fill="#000" stroke="#000" stroke-width=".2"/>
<g font-size="8.5">
<text x="198.8" y="195.5">A</text>
<text x="256.6" y="195.3">A</text>
</g>
<g font-size="8.1">
<text x="67.6" y="8.8">2</text>
<text x="207.3" y="8.8">1</text>
<text x="4.4" y="56.1">B</text>
<text x="270.3" y="56.1">B</text>
<text x="3.7" y="164.1">A</text>
<text x="269.6" y="164.1">A</text>
<text x="67.6" y="212.3">2</text>
<text x="207.3" y="212.3">1</text>
</g>
<text font-size="7" x="202.7" y="174.2">Baking Soda Base</text>
<g font-size="4.2" fill="#808080">
<text x="59" y="23.1">4.119</text>
<text x="20.6" y="28.5">.40</text>
<text x="110.4" y="25.4">4x</text>
<text x="120.7" y="25.4">.20 THRU</text>
<text x="122.6" y="30.4">.31</text>
<text x="133.1" y="30.4">.20</text>
<text x="19.4" y="56">3.01</text>
<text x="110.6" y="65.7">77.12°</text>
<text x="126.9" y="62.8">2.05</text>
<text x="110.6" y="72.2">1.14</text>
<text x="18.2" y="87.8">3.125</text>
<text x="53" y="87.8">3.00</text>
<text x="127.6" y="87.8">R.10 TYP</text>
<text x="18.5" y="95.6">2.985</text>
<text x="97" y="91.9">.25 THRU</text>
<text x="217.6" y="96.8">.25</text>
<text x="47.2" y="105.6">R1.53</text>
<text x="86.5" y="103.3">1.11</text>
<text x="192.6" y="106.8">.44</text>
<text x="51.8" y="114.6">.07</text>
<text x="106.7" y="123.4">2.30</text>
<text x="20.4" y="129.1">1.51</text>
<text x="61.7" y="148.6">4.92</text>
<text x="221" y="145.2">3.81</text>
</g>
<g font-size="4.2">
<text x="20.2" y="161.7">TEXT ENGRAVED</text>
<text x="20.2" y="165.9">0.05&quot; INTO</text>
<text x="20.2" y="170.1">MATERIAL</text>
</g>
<g font-size="3.4">
<text x="197.8" y="166">TITLE:</text>
<text x="198.7" y="188.1">SIZE</text>
<text x="207.5" y="188.1">DWG. NO.</text>
<text x="256.5" y="188.2">REV</text>
<text x="198.8" y="201.7">SCALE: 1:2</text>
<text x="217.7" y="201.8">WEIGHT:</text>
<text x="244.5" y="201.7">SHEET 1 OF 1</text>
</g>
<text font-size="3.2" x="133.3" y="189.8">PLA</text>
<g font-size="2.5">
<text x="176.1" y="161.3">KML</text>
<text x="185.9" y="161.4">12.10.18</text>
</g>
<text font-size="2.4" x="119.7" y="156.2">UNLESS OTHERWISE SPECIFIED:</text>
<g font-size="2.2">
<text x="119.5" y="161.8">DIMENSIONS ARE IN INCHES</text>
<text x="154.8" y="161.5">DRAWN</text>
<text x="175.4" y="156.7">NAME</text>
<text x="187.9" y="156.7">DATE</text>
<text x="119.5" y="164.4">TOLERANCES:</text>
<text x="119.5" y="167.1">FRACTIONAL</text>
<text x="154.8" y="166.3">CHECKED</text>
<text x="119.5" y="172.4">TWO PLACE DECIMAL</text>
<text x="119.5" y="169.8">ANGULAR: MACH</text>
<text x="142.4" y="169.8">BEND</text>
<text x="154.8" y="171">ENG APPR.</text>
<text x="119.5" y="175">THREE PLACE DECIMAL</text>
<text x="154.9" y="175.7">MFG APPR.</text>
<text x="154.9" y="184.7">COMMENTS:</text>
<text x="154.9" y="180.5">Q.A.</text>
</g>
<g font-size="2.1">
<text x="75.5" y="195.7">NEXT ASSY</text>
<text x="100.8" y="195.7">USED ON</text>
<text x="86.9" y="201.5">APPLICATION</text>
<text x="123.1" y="201.6">DO NOT SCALE DRAWING</text>
</g>
<g font-size="2">
<text x="31.5" y="183">PROPRIETARY AND CONFIDENTIAL</text>
<text x="119.2" y="183.1">TOLERANCING PER:</text>
<text x="119.2" y="180.6">INTERPRET GEOMETRIC</text>
<text x="27.7" y="186.5">THE INFORMATION CONTAINED IN THIS</text>
<text x="27.7" y="189.1">DRAWING IS THE SOLE PROPERTY OF</text>
<text x="27.7" y="191.6">&lt;INSERT COMPANY NAME HERE&gt;. ANY</text>
<text x="119" y="186.6">MATERIAL</text>
<text x="27.7" y="194.1">REPRODUCTION IN PART OR AS A WHOLE</text>
<text x="27.7" y="196.6">WITHOUT THE WRITTEN PERMISSION OF</text>
<text x="119.1" y="193.5">FINISH</text>
<text x="27.7" y="199.1">&lt;INSERT COMPANY NAME HERE&gt; IS</text>
<text x="27.7" y="201.7">PROHIBITED.</text>
</g>
</svg>
